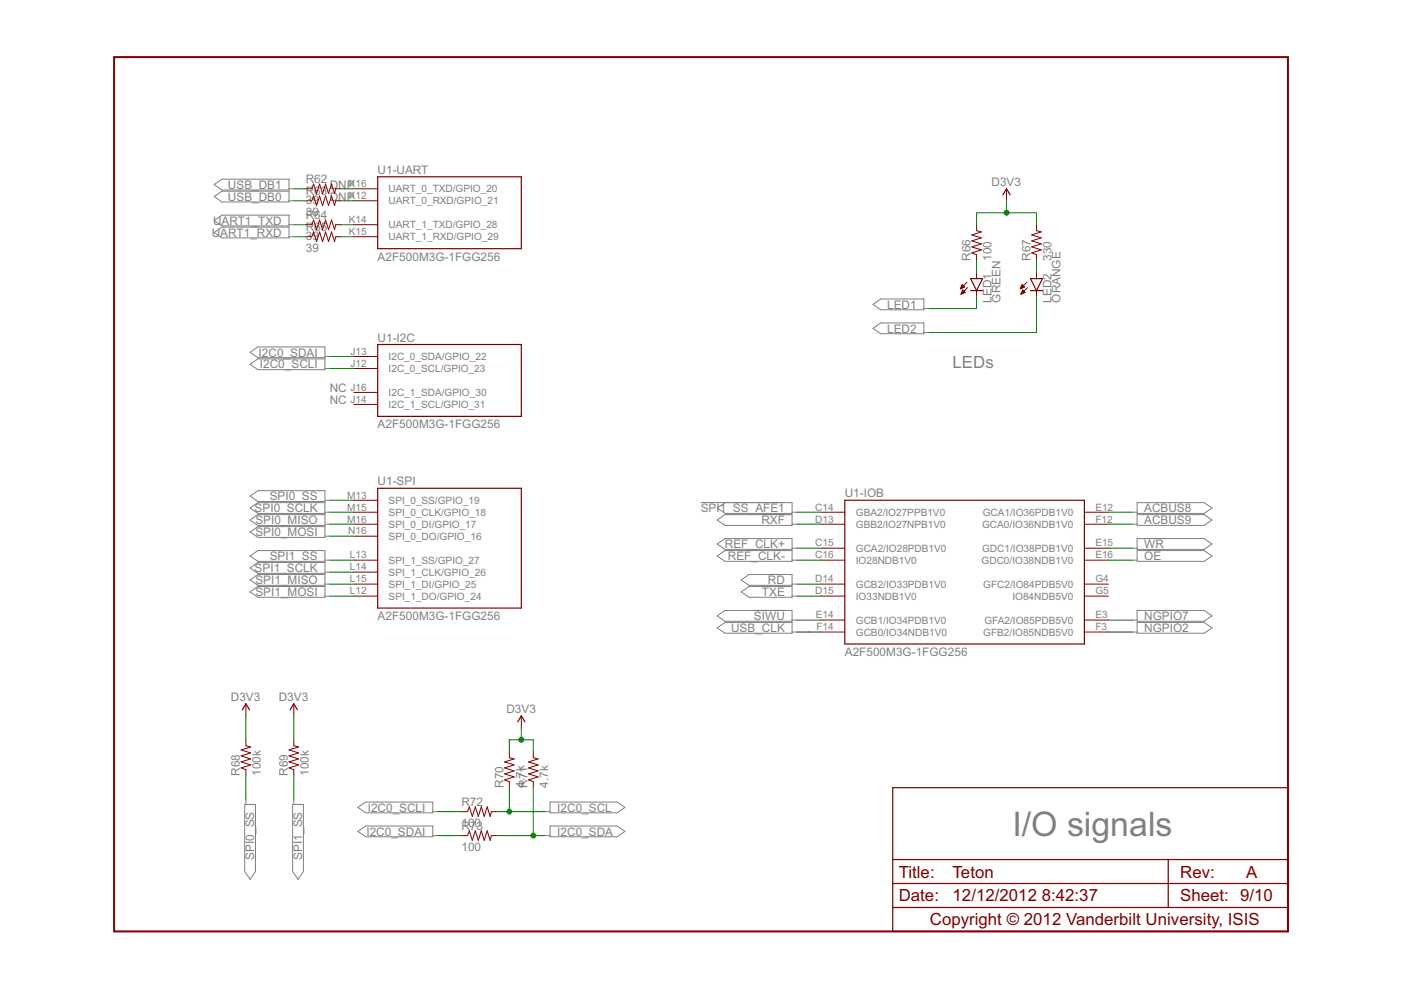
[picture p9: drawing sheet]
<svg xmlns="http://www.w3.org/2000/svg" width="297mm" height="210mm" viewBox="0 0 297 210" stroke-linecap="round" stroke-linejoin="round" font-family="sans-serif">
<g fill="none" stroke="#808080" stroke-width=".21">
<path d="M45.4 39.1l1.7-1.1h14.2v2.3h-14.2zM45.4 41.7l1.7-1.2h14.2v2.3h-14.2zM45.4 46.8l1.7-1.2h14.2v2.3h-14.2zM45.4 49.3l1.7-1.1h14.2v2.2h-14.2zM61.3 42.6h1M61.3 40h1M61.3 47.6h1M61.3 50.2h1M53 74.7l1.7-1.1h14.2v2.2h-14.2zM53 77.2l1.7-1.1h14.2v2.3h-14.2zM68.9 75.6h1M68.9 78.1h1"/>
<path d="M185.1 69.6l1.6-1.1h9.2v2.3h-9.2zM185.1 64.5l1.6-1.1h9.2v2.3h-9.2zM195.9 70.5h1M195.9 65.4h1M53 117.9l1.7-1.2h14.2v2.3h-14.2zM53 105.2l1.7-1.2h14.2v2.3h-14.2zM53 107.7l1.7-1.1h14.2v2.3h-14.2zM53 110.3l1.7-1.2h14.2v2.3h-14.2zM53 112.8l1.7-1.1h14.2v2.2h-14.2zM68.9 118.8h1M68.9 106.1h1M68.9 108.6h1"/>
<path d="M68.9 111.1h1M68.9 113.7h1M148.6 106.6h17.8M152.1 107.7l1.6-1.1h14.2v2.3h-14.2zM152.1 110.3l1.6-1.2h14.2v2.3h-14.2zM152.1 115.3l1.6-1.1h14.2v2.3h-14.2zM152.1 117.9l1.6-1.2h14.2v2.3h-14.2zM161.4 109.1h5M167.9 118.8h1.1M167.9 116.2h1.1M167.9 108.6h1.1M167.9 111.1h1.1"/>
<path d="M240.1 118.8h1M240.1 116.2h1M240.1 108.6h1M240.1 111.1h1M241.1 106.6h14.2l1.7 1.1-1.7 1.2h-14.2zM241.1 109.1h14.2l1.7 1.2-1.7 1.1h-14.2zM241.1 114.2h14.2l1.7 1.1-1.7 1.2h-14.2zM241.1 116.7h14.2l1.7 1.2-1.7 1.1h-14.2zM53 120.4l1.7-1.1h14.2v2.3h-14.2zM53 123l1.7-1.2h14.2v2.3h-14.2zM53 125.5l1.7-1.1h14.2v2.2h-14.2zM68.9 121.3h1"/>
<path d="M68.9 123.8h1M68.9 126.4h1M152.1 130.6l1.6-1.2h14.2v2.3h-14.2zM152.1 133.1l1.6-1.1h14.2v2.3h-14.2zM157.1 123l1.7-1.2h9.1v2.3h-9.1zM157.1 125.5l1.7-1.1h9.1v2.2h-9.1zM167.9 131.5h1.1M167.9 134h1.1M167.9 123.8h1.1M167.9 126.4h1.1M240.1 131.5h1M240.1 134h1"/>
<path d="M241.1 129.4h14.2l1.7 1.2-1.7 1.1h-14.2zM241.1 132h14.2l1.7 1.1-1.7 1.2h-14.2zM51.9 170.6h2.3v14.2l-1.2 1.6-1.1-1.6zM52.1 169.5v1.1M62 170.6h2.3v14.2l-1.1 1.6-1.2-1.6zM62.3 169.5v1.1M75.9 171.2l1.6-1.1h14.3v2.2h-14.3zM75.9 176.3l1.6-1.2h14.3v2.3h-14.3zM91.8 172.1h1M91.8 177.2h1M115.6 172.1h1M115.6 177.2h1"/>
<path d="M116.6 170.1h14.3l1.6 1.1-1.6 1.1h-14.3zM116.6 175.1h14.3l1.6 1.2-1.6 1.1h-14.3z"/>
</g>
<g fill="none" stroke="#800000" stroke-width=".25">
<path d="M80.1 37.5h30.4v15.2h-30.4zM205.8 59.1h2.5l-1.2 2.5zM212.6 41.3l.8-1.3 .8 1.3M218.5 59.1h2.5l-1.2 2.5zM80.1 73h30.4v15.3h-30.4zM205.8 61.6h2.5M218.5 61.6h2.5M80.1 103.5h30.4v25.4h-30.4zM179.1 106.1h50.8v30.4h-50.8zM51.4 150.5l.7-1.3 .8 1.3M61.5 150.5l.8-1.3 .8 1.3M109.8 153l.7-1.2 .8 1.2"/>
<path d="M189.3 167h83.8v30.5h-83.8zM189.3 192.4h83.8M189.3 187.3h83.8M189.3 182.2h83.8M247.7 182.2v10.2"/>
</g>
<g fill="none" stroke="#800000" stroke-width=".21">
<path d="M64.8 42.6h1.3l.4-1 .6 2 .7-2 .6 2 .6-2 .7 2 .6-2 .6 2 .3-1h1.3M64.8 47.6h1.3l.4-1 .6 2.1 .7-2.1 .6 2.1 .6-2.1 .7 2.1 .6-2.1 .6 2.1 .3-1.1h1.3M64.8 50.2h1.3l.4-1 .6 2 .7-2 .6 2 .6-2 .7 2 .6-2 .6 2 .3-1h1.3M64.8 40h1.3l.4-1 .6 2 .7-2 .6 2 .6-2 .7 2 .6-2 .6 2 .3-1h1.3M75 42.6h5.1M75 47.6h5.1M75 50.2h5.1M75 40h5.1M205 59.8l-1.4 1.4M207.1 47.6v1.3l1 .3-2.1 .6 2.1 .6-2.1 .7 2.1 .6-2.1 .6 2.1 .7-2.1 .6 1.1 .4v1.3M207.1 57.8v1.3M213.4 40v2.6"/>
<path d="M217.7 59.8l-1.4 1.4M219.8 47.6v1.3l1 .3-2.1 .6 2.1 .6-2.1 .7 2.1 .6-2.1 .6 2.1 .7-2.1 .6 1.1 .4v1.3M219.8 57.8v1.3M75 78.1h5.1M75 75.6h5.1M203.6 61.2h.2M203.7 61.1h.3M203.8 60.9h.5M203.8 60.8h.7M203.8 62.3h.2M203.9 60.7h.4M203.9 62.1h.4"/>
<path d="M203.9 60.6h.3M203.9 62h.7M204 60.5h.1M204 61.9h.5M204 61.8h.4M204 60.3l.5 .6-.9 .3zM204 61.7h.3M204.1 61.5h.1M204.1 61.5l.5 .5-.8 .4zM205.1 61l-1.3 1.4M207.1 61.6v1.3M216.3 61.2h.2"/>
<path d="M216.4 61.1h.3M216.5 60.9h.5M216.5 60.8h.7M216.5 62.3h.2M216.6 60.7h.4M216.6 62.1h.4M216.6 60.6h.3M216.6 62h.7M216.6 61.9h.6M216.7 60.5h.1M216.7 60.3l.5 .6-.9 .3zM216.7 61.8h.4"/>
<path d="M216.7 61.7h.3M216.8 61.5h.1M216.8 61.5l.5 .5-.8 .4zM217.8 61l-1.3 1.4M219.8 61.6v1.3M75 85.7h5.1M75 83.2h5.1M75 118.8h5.1M75 106.1h5.1M75 108.6h5.1M75 111.1h5.1M75 113.7h5.1"/>
<path d="M174 118.8h5.1M174 108.6h5.1M174 111.1h5.1M174 116.2h5.1M229.9 118.8h5.1M229.9 108.6h5.1M229.9 111.1h5.1M229.9 116.2h5.1M75 126.4h5.1M75 121.3h5.1M75 123.8h5.1M174 126.4h5.1"/>
<path d="M174 123.8h5.1M174 131.5h5.1M174 134h5.1M229.9 126.4h5.1M229.9 123.8h5.1M229.9 131.5h5.1M229.9 134h5.1M52.1 156.8v1.3l1 .3-2 .6 2 .6-2 .7 2 .6-2 .6 2 .7-2 .6 1 .4v1.3M52.1 149.2v2.6M62.3 156.8v1.3l1 .3-2 .6 2 .6-2 .7 2 .6-2 .6 2 .7-2 .6 1 .4v1.3M62.3 149.2v2.6M108 159.4v1.3l1 .2-2 .6 2 .7-2 .6 2 .6-2 .7 2 .6-2 .7 1 .3v1.3"/>
<path d="M110.5 151.8v2.5M113.1 159.4v1.3l1 .2-2 .6 2 .7-2 .6 2 .6-2 .7 2 .6-2 .7 1 .3v1.3M97.9 177.2h1.2l.4-1.1 .6 2.1 .7-2.1 .6 2.1 .6-2.1 .7 2.1 .6-2.1 .6 2.1 .3-1h1.3M97.9 172.1h1.2l.4-1 .6 2 .7-2 .6 2 .6-2 .7 2 .6-2 .6 2 .3-1h1.3"/>
</g>
<path d="M24.2 12.1h248.9v185.4h-248.9z" fill="none" stroke="#800000" stroke-width=".42"/>
<g fill="none" stroke="#008000" stroke-width=".21">
<path d="M62.3 40h2.5M62.3 42.6h2.5M62.3 47.6h2.5M62.3 50.2h2.5M72.5 40h2.5M72.5 42.6h2.5M72.5 47.6h2.5M72.5 50.2h2.5M207.1 47.6v-2.5h12.7v2.5M207.1 55.3v2.5M213.4 42.6v2.5M219.8 55.3v2.5"/>
<path d="M69.9 78.1h5.1M69.9 75.6h5.1M207.1 62.9v2.5h-10.2M219.8 62.9v7.6h-22.9M69.9 118.8h5.1M69.9 113.7h5.1M69.9 111.1h5.1M69.9 108.6h5.1M69.9 106.1h5.1M169 116.2h5M169 118.8h5M169 111.1h5"/>
<path d="M169 108.6h5M235 116.2h5.1M235 118.8h5.1M235 111.1h5.1M235 108.6h5.1M69.9 121.3h5.1M69.9 123.8h5.1M69.9 126.4h5.1M169 134h5M169 123.8h5M169 126.4h5M169 131.5h5"/>
<path d="M235 134h5.1M235 131.5h5.1M52.1 151.8v5M62.3 151.8v5M108 159.4v-2.6h5.1v2.6M110.5 154.3v2.5M52.1 164.5v5M62.3 164.5v5M92.8 177.2h5.1M92.8 172.1h5.1M105.5 177.2h10.1M105.5 172.1h10.1"/>
<path d="M108 167v5.1M113.1 167v10.2"/>
</g>
<g fill="#008000" stroke="#008000" stroke-width=".21">
<circle cx="213.4" cy="45.1" r=".51"/>
<circle cx="110.5" cy="156.8" r=".51"/>
<circle cx="113.1" cy="177.2" r=".51"/>
<circle cx="108" cy="172.1" r=".51"/>
</g>
<text font-size="8" fill="#808080" x="214.7" y="177.2">I/O signals</text>
<text font-size="4" fill="#808080" x="202" y="78.1">LEDs</text>
<g font-size="4" fill="#800000">
<text x="190.5" y="191.1">Date:</text>
<text x="190.5" y="186.1">Title:</text>
<text x="202" y="191.1">12/12/2012</text>
<text x="202" y="186.1">Teton</text>
<text x="220.9" y="191.1">8:42:37</text>
<text x="250.2" y="191.1">Sheet: 9/10</text>
<text x="250.2" y="186.1">Rev:</text>
<text x="264.2" y="186.1">A</text>
<text x="197.1" y="196.2">Copyright © 2012 Vanderbilt University, ISIS</text>
</g>
<g font-size="2.8" fill="#808080">
<text x="48.3" y="40">USB_DB1</text>
<text x="64.8" y="38.8">R62</text>
<text x="64.8" y="41.3">R63</text>
<text x="69.9" y="40">DNP</text>
<text x="80.1" y="36.9">U1-UART</text>
<text x="210.2" y="39.4">D3V3</text>
<text x="45.2" y="47.7">UART1_TXD</text>
<text x="48.3" y="42.6">USB_DB0</text>
<text x="64.8" y="43.2">39</text>
<text x="64.8" y="45.7">39</text>
<text x="64.8" y="46.4">R64</text>
<text x="69.9" y="42.6">DNP</text>
<text x="44.9" y="50.2">UART1_RXD</text>
<text x="64.8" y="50.8">39</text>
<text x="64.8" y="53.4">39</text>
<text x="64.8" y="48.9">R65</text>
<text x="80.1" y="55.3">A2F500M3G-1FGG256</text>
<text x="205.8" y="55.3" transform="rotate(-90 205.8 55.3)">R66</text>
<text x="210.2" y="55.3" transform="rotate(-90 210.2 55.3)">100</text>
<text x="218.5" y="55.3" transform="rotate(-90 218.5 55.3)">R67</text>
<text x="222.9" y="55.3" transform="rotate(-90 222.9 55.3)">330</text>
<text x="188.1" y="65.4">LED1</text>
<text x="210.2" y="64.2" transform="rotate(-90 210.2 64.2)">LED1</text>
<text x="212.1" y="64.2" transform="rotate(-90 212.1 64.2)">GREEN</text>
<text x="222.9" y="64.2" transform="rotate(-90 222.9 64.2)">LED2</text>
<text x="224.8" y="64.2" transform="rotate(-90 224.8 64.2)">ORANGE</text>
<text x="188.1" y="70.5">LED2</text>
<text x="54.8" y="75.6">I2C0_SDAI</text>
<text x="80.1" y="72.4">U1-I2C</text>
<text x="55.1" y="78.1">I2C0_SCLI</text>
<text x="69.9" y="83.2">NC</text>
<text x="69.9" y="85.7">NC</text>
<text x="80.1" y="90.8">A2F500M3G-1FGG256</text>
<text x="57.2" y="106.1">SPI0_SS</text>
<text x="80.1" y="102.9">U1-SPI</text>
<text x="179.1" y="105.4">U1-IOB</text>
<text x="54" y="108.6">SPI0_SCLK</text>
<text x="54.1" y="113.7">SPI0_MOSI</text>
<text x="54.1" y="111.1">SPI0_MISO</text>
<text x="148.6" y="108.6">SPI1_SS_AFE1</text>
<text x="161.4" y="111.1">RXF</text>
<text x="242.6" y="108.6">ACBUS8</text>
<text x="242.6" y="111.1">ACBUS9</text>
<text x="57.2" y="118.8">SPI1_SS</text>
<text x="153.7" y="116.2">REF_CLK+</text>
<text x="154.3" y="118.8">REF_CLK-</text>
<text x="242.6" y="116.2">WR</text>
<text x="242.6" y="118.8">OE</text>
<text x="54" y="121.3">SPI1_SCLK</text>
<text x="54.1" y="123.8">SPI1_MISO</text>
<text x="162.8" y="123.8">RD</text>
<text x="54.1" y="126.4">SPI1_MOSI</text>
<text x="80.1" y="131.5">A2F500M3G-1FGG256</text>
<text x="159.8" y="131.5">SIWU</text>
<text x="161.5" y="126.4">TXE</text>
<text x="242.6" y="131.5">NGPIO7</text>
<text x="155" y="134">USB_CLK</text>
<text x="242.6" y="134">NGPIO2</text>
<text x="179.1" y="139.1">A2F500M3G-1FGG256</text>
<text x="49" y="148.6">D3V3</text>
<text x="59.1" y="148.6">D3V3</text>
<text x="107.4" y="151.1">D3V3</text>
<text x="50.9" y="164.5" transform="rotate(-90 50.9 164.5)">R68</text>
<text x="55.3" y="164.5" transform="rotate(-90 55.3 164.5)">100k</text>
<text x="61" y="164.5" transform="rotate(-90 61 164.5)">R69</text>
<text x="65.5" y="164.5" transform="rotate(-90 65.5 164.5)">100k</text>
<text x="106.7" y="167" transform="rotate(-90 106.7 167)">R70</text>
<text x="111.2" y="167" transform="rotate(-90 111.2 167)">4.7k</text>
<text x="111.8" y="167" transform="rotate(-90 111.8 167)">R71</text>
<text x="116.3" y="167" transform="rotate(-90 116.3 167)">4.7k</text>
<text x="78" y="172.1">I2C0_SCLI</text>
<text x="97.8" y="170.8">R72</text>
<text x="118.2" y="172.1">I2C0_SCL</text>
<text x="77.7" y="177.2">I2C0_SDAI</text>
<text x="97.8" y="175.3">100</text>
<text x="97.8" y="175.9">R73</text>
<text x="118.2" y="177.2">I2C0_SDA</text>
<text x="53.9" y="182.3" transform="rotate(-90 53.9 182.3)">SPI0_SS</text>
<text x="64.1" y="182.3" transform="rotate(-90 64.1 182.3)">SPI1_SS</text>
<text x="97.8" y="180.3">100</text>
</g>
<g font-size="2.4" fill="#808080">
<text x="73.9" y="39.7">K16</text>
<text x="82.4" y="40.8">UART_0_TXD/GPIO_20</text>
<text x="73.9" y="42.2">K12</text>
<text x="73.9" y="47.3">K14</text>
<text x="82.4" y="43.3">UART_0_RXD/GPIO_21</text>
<text x="73.9" y="49.8">K15</text>
<text x="82.4" y="48.4">UART_1_TXD/GPIO_28</text>
<text x="82.4" y="51">UART_1_RXD/GPIO_29</text>
<text x="74.3" y="77.8">J12</text>
<text x="74.3" y="75.2">J13</text>
<text x="82.4" y="76.3">I2C_0_SDA/GPIO_22</text>
<text x="74.3" y="82.9">J16</text>
<text x="82.4" y="78.9">I2C_0_SCL/GPIO_23</text>
<text x="82.4" y="84">I2C_1_SDA/GPIO_30</text>
<text x="74.3" y="85.4">J14</text>
<text x="82.4" y="86.5">I2C_1_SCL/GPIO_31</text>
<text x="73.6" y="105.7">M13</text>
<text x="82.4" y="106.8">SPI_0_SS/GPIO_19</text>
<text x="73.6" y="108.2">M15</text>
<text x="73.6" y="110.8">M16</text>
<text x="73.8" y="113.3">N16</text>
<text x="82.4" y="109.4">SPI_0_CLK/GPIO_18</text>
<text x="82.4" y="111.9">SPI_0_DI/GPIO_17</text>
<text x="172.9" y="108.2">C14</text>
<text x="172.9" y="110.8">D13</text>
<text x="181.4" y="109.4">GBA2/IO27PPB1V0</text>
<text x="181.4" y="111.9">GBB2/IO27NPB1V0</text>
<text x="208.2" y="111.9">GCA0/IO36NDB1V0</text>
<text x="208.3" y="109.4">GCA1/IO36PDB1V0</text>
<text x="232.2" y="108.2">E12</text>
<text x="232.2" y="110.8">F12</text>
<text x="74.2" y="118.4">L13</text>
<text x="82.4" y="119.5">SPI_1_SS/GPIO_27</text>
<text x="82.4" y="114.4">SPI_0_DO/GPIO_16</text>
<text x="172.9" y="115.9">C15</text>
<text x="172.9" y="118.4">C16</text>
<text x="181.4" y="117">GCA2/IO28PDB1V0</text>
<text x="181.4" y="119.5">IO28NDB1V0</text>
<text x="208.1" y="119.5">GDC0/IO38NDB1V0</text>
<text x="208.2" y="117">GDC1/IO38PDB1V0</text>
<text x="232.2" y="115.9">E15</text>
<text x="232.2" y="118.4">E16</text>
<text x="74.2" y="120.9">L14</text>
<text x="74.2" y="123.5">L15</text>
<text x="82.4" y="122.1">SPI_1_CLK/GPIO_26</text>
<text x="82.4" y="124.6">SPI_1_DI/GPIO_25</text>
<text x="172.9" y="123.5">D14</text>
<text x="181.4" y="124.6">GCB2/IO33PDB1V0</text>
<text x="208.5" y="124.6">GFC2/IO84PDB5V0</text>
<text x="232.2" y="123.5">G4</text>
<text x="74.2" y="126">L12</text>
<text x="82.4" y="127.1">SPI_1_DO/GPIO_24</text>
<text x="172.9" y="126">D15</text>
<text x="173" y="131.1">E14</text>
<text x="181.4" y="127.1">IO33NDB1V0</text>
<text x="214.6" y="127.1">IO84NDB5V0</text>
<text x="232.2" y="131.1">E3</text>
<text x="232.2" y="126">G5</text>
<text x="173.1" y="133.6">F14</text>
<text x="181.4" y="132.2">GCB1/IO34PDB1V0</text>
<text x="181.4" y="134.8">GCB0/IO34NDB1V0</text>
<text x="208.5" y="134.8">GFB2/IO85NDB5V0</text>
<text x="208.7" y="132.2">GFA2/IO85PDB5V0</text>
<text x="232.2" y="133.6">F3</text>
</g>
</svg>
